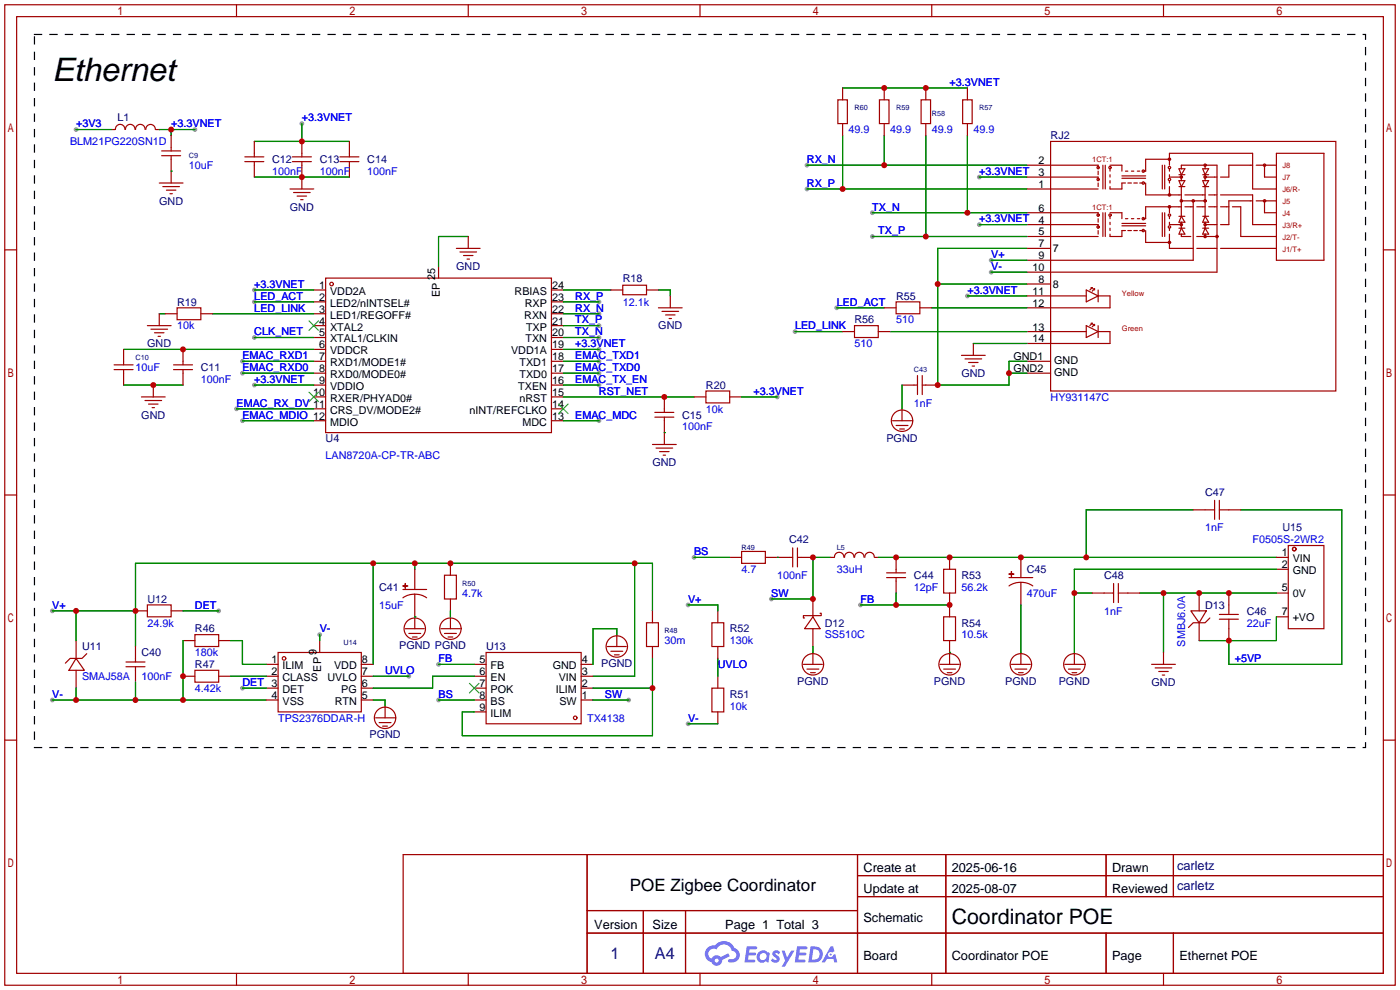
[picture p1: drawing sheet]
<svg xmlns="http://www.w3.org/2000/svg" width="299mm" height="212mm" viewBox="0 0 299 212" stroke-linecap="round" stroke-linejoin="round" font-family="sans-serif">
<g fill="#999">
<circle cx="16.3" cy="27.7" r=".51"/>
<circle cx="41.7" cy="27.7" r=".51"/>
<circle cx="54.4" cy="62" r=".51"/>
<circle cx="54.4" cy="64.5" r=".51"/>
<circle cx="54.4" cy="72.1" r=".51"/>
<circle cx="51.8" cy="77.2" r=".51"/>
<circle cx="51.8" cy="79.8" r=".51"/>
<circle cx="54.4" cy="82.3" r=".51"/>
<circle cx="50.5" cy="87.4" r=".51"/>
<circle cx="51.8" cy="89.9" r=".51"/>
<circle cx="128" cy="89.9" r=".51"/>
<circle cx="128" cy="82.3" r=".51"/>
<circle cx="128" cy="79.8" r=".51"/>
<circle cx="128" cy="77.2" r=".51"/>
<circle cx="128" cy="72.1" r=".51"/>
<circle cx="128" cy="69.6" r=".51"/>
<circle cx="128" cy="67.1" r=".51"/>
<circle cx="128" cy="64.5" r=".51"/>
<circle cx="128" cy="74.7" r=".51"/>
<circle cx="64.5" cy="26.4" r=".51"/>
<circle cx="206.8" cy="63.2" r=".51"/>
<circle cx="172.5" cy="35.3" r=".51"/>
<circle cx="209.3" cy="37.8" r=".51"/>
<circle cx="172.5" cy="40.4" r=".51"/>
<circle cx="186.4" cy="45.5" r=".51"/>
<circle cx="209.3" cy="48" r=".51"/>
<circle cx="186.4" cy="50.5" r=".51"/>
<circle cx="211.8" cy="55.6" r=".51"/>
<circle cx="211.8" cy="58.2" r=".51"/>
<circle cx="11.2" cy="130.6" r=".51"/>
<circle cx="11.2" cy="149.6" r=".51"/>
<circle cx="148.3" cy="119.1" r=".51"/>
<circle cx="164.8" cy="128" r=".51"/>
<circle cx="46.7" cy="130.6" r=".51"/>
<circle cx="51.8" cy="147.1" r=".51"/>
<circle cx="68.3" cy="135.6" r=".51"/>
<circle cx="134.4" cy="149.6" r=".51"/>
<circle cx="93.7" cy="149.6" r=".51"/>
<circle cx="93.7" cy="142" r=".51"/>
<circle cx="87.4" cy="144.5" r=".51"/>
<circle cx="147.1" cy="154.7" r=".51"/>
<circle cx="147.1" cy="129.3" r=".51"/>
<circle cx="183.9" cy="129.3" r=".51"/>
<circle cx="178.8" cy="65.8" r=".51"/>
<circle cx="169.9" cy="70.9" r=".51"/>
<circle cx="166.1" cy="84.8" r=".51"/>
</g>
<g fill="none" stroke="#a10000" stroke-width=".25">
<path d="M1 1h297.2v209.6h-297.2zM3.6 3.6h292.1v204.4h-292.1zM50.5 1v2.6M100.1 1v2.6M149.6 1v2.6M199.1 1v2.6M248.7 1v2.6M1 53.4h2.6M295.7 53.4h2.5M1 105.8h2.6M295.7 105.8h2.5M1 158.2h2.6"/>
<path d="M295.7 158.2h2.5M50.5 208v2.6M100.1 208v2.6M149.6 208v2.6M199.1 208v2.6M248.7 208v2.6"/>
</g>
<g fill="#5487ff">
<path d="M165.3 203.3a.99 .99 0 0 1 1.4 .2l-.3 .5a.39 .39 0 0 0-.3-.3 .39 .39 0 0 0-.4 .1l.1 .1a1.02 1.02 0 0 1 .6 1.6 1.17 1.17 0 0 1-1.7-.2l.4-.5 .6 .4 .3-.1v-.3a1.01 1.01 0 0 1-.7-1.5z"/>
<path d="M167.1 203.2h.6l.5 1.5 .9-1.5h.7l-2.1 3.4h-.7l.8-1.3z"/>
<path d="M159.6 202.3h1.9l.3 .1-.1 .4-1.5 .1-.1 .7h1.2l.3 .3-.3 .3h-1.3l-.1 .9h1.4l.1 .3-.1 .2-2.2 .1z"/>
<path d="M170.4 202.3h1.9l.2 .1-.1 .4-1.5 .1-.1 .7h1.3l.3 .3-.4 .3h-1.2l-.2 .9h1.4l.2 .3-.2 .2-2.1 .1z"/>
<path d="M177.5 202.3h.6l.2 1-.5 .3a.57 .57 0 0 0-.8 .2 .57 .57 0 0 0 .4 .8 .57 .57 0 0 0 .7-.5l.4-.2 .5 1.8h-.7l-.2-.7h-1.4l-.4 .7h-.7z"/>
<path d="M173.2 202.3l-.4 3.4h1.1a1.73 1.73 0 0 0 1.9-1.7 1.73 1.73 0 0 0-2-1.7zM173.8 202.9a1.14 1.14 0 0 1 1.4 1.1 1.14 1.14 0 0 1-1.5 1.1h-.2z"/>
<path d="M162 203.6a1.26 1.26 0 0 0 0 1.8 1.26 1.26 0 0 0 1.7 .1l.5 .2 .3-1.9-.1-.2h-.4a1.21 1.21 0 0 0-2 0zM162.6 203.9a.76 .76 0 0 1 1 0 .76 .76 0 0 1 .1 1.1 .76 .76 0 0 1-1 .1l-.4-.6z"/>
<path d="M151.2 202.6a1.81 1.81 0 0 0 .9 3 1.18 1.18 0 0 0 1.3 .8 1.18 1.18 0 0 0 .9-1.2l1.7-.9-.4-.6-1.5 .8a1.2 1.2 0 0 0-2 .4 1.14 1.14 0 0 1-.6-1.6 1.14 1.14 0 0 1 1.7-.4 1.73 1.73 0 0 1 1.7-1.1 1.73 1.73 0 0 1 1.6 1.4 .94 .94 0 0 1 .8 1.2 .94 .94 0 0 1-1.3 .6 .36 .36 0 0 0-.4 .3 .36 .36 0 0 0 .3 .4 1.63 1.63 0 0 0 2.1-1 1.63 1.63 0 0 0-1-2.1 2.43 2.43 0 0 0-4.2-.5l-1 .1zM152.7 205.3a.45 .45 0 0 1 .9 0 .45 .45 0 0 1-.9 0z"/>
<circle cx="177.5" cy="204" r=".22"/>
</g>
<g fill="none" stroke="#a10000" stroke-width=".25">
<path d="M180.1 18.8v2.5M189 18.8v2.5M197.9 18.8v2.5M206.8 18.8v2.5M23.9 27.7h.7M24.7 27.7a1.01 1.01 0 0 1 1-1.1 1.01 1.01 0 0 1 1 1.1M26.8 27.7a1.01 1.01 0 0 1 1-1.1 1.01 1.01 0 0 1 1 1.1M29 27.7a1.01 1.01 0 0 1 1-1.1 1.01 1.01 0 0 1 1 1.1M31.2 27.7a1.01 1.01 0 0 1 1-1.1 1.01 1.01 0 0 1 1 1.1M33.3 27.7h.7M34 39.1h5.1M34.5 33.3h4.1"/>
<path d="M34.5 32.3h4.1M34.8 39.9h3.6M36.6 29v3.3M36.6 33.3v5.8M52.3 34.5h4.1M52.3 33.5h4.1M54.4 30.2v3.3M54.4 34.5v3.3M62.5 34.5h4M62.5 33.5h4M64.5 30.2v3.3M64.5 34.5v5.9"/>
<path d="M72.6 34.5h4.1M72.6 33.5h4.1M74.7 30.2v3.3M74.7 34.5v3.3M179.1 21.3h2v5.1h-2zM180.1 26.4v2.6M188 21.3h2v5.1h-2zM189 26.4v2.6M196.8 21.3h2.1v5.1h-2.1zM197.9 26.4v2.6M205.7 21.3h2.1v5.1h-2.1zM206.8 26.4v2.6"/>
<path d="M219.5 37.8h15.2v.8M219.5 35.3h15.2v.8M224.5 30.2h61v53.4h-61zM234.7 36.6v.7M234.7 39.1v.8M235.7 35.3v5.1M236.2 35.3v5.1M237.2 35.3h2.6v1.3M237.2 36.1v.5M237.2 37.3v.5M237.2 38.6v.5M239.8 38.1h5.1"/>
<path d="M239.8 37.6h5.1M240.5 39.1h-.7v1.3h-2.6v-.5M240.5 36.6h.5M241 39.1h.8M241.8 36.6h.5M242.3 39.1h.8M243.1 36.6h.5M243.6 39.1h.7M244.9 39.1v2.6h7.6M248.4 35.3v5.1M248.9 35.3v5.1M249.9 37.3v.5h2.6"/>
<path d="M249.9 35.3v-2.5h17.8v7.6h5.1M249.9 34h-5v2.6h-.6M249.9 36.1v.5M249.9 38.6v.5M249.9 39.9v1.8M252 38.6h1.2l-.7 1.3zM252 36.1h1.2l-.7 1.2zM252 39.9h1.2M252 37.3h1.2M252.5 36.1v-.8h7.6v22.9h-40.6M252.5 37.3v1.3M252.5 39.9v6.3"/>
<path d="M257 39.9h1.3M257 38.6h1.3l-.7 1.3zM257 37.3h1.3M257 36.1h1.3l-.7 1.2zM257.6 37.8h2.5M257.6 35.3v.8M257.6 37.3v1.3M257.6 39.9v6.3M267.7 35.3h-5.1v2.5h-1.7M268.5 35.3h4.3M270.3 35.3v2.5h2.5M272.8 32.8h10.2v22.8h-10.2z"/>
<path d="M35.6 40.6h2M36.3 41.4h.5M62 40.4h5.1M62.7 41.1h3.6M63.5 41.9h2M64.3 42.7h.5M69.6 59.4h48.3v33.1h-48.3zM93.7 56.9v2.5M97.5 53.1h5.1M98.3 53.8h3.6M99.1 54.6h2M99.8 55.4h.5"/>
<path d="M100.1 50.5v2.6M219.5 50.5h15.2M219.5 48h15.2v.8M219.5 45.5h15.2v.7M219.5 40.4h15.2M219.5 53.1h5M234.7 46.7v.8M234.7 49.3v.7M235.7 45.5v5M236.2 45.5v5M237.2 45.5h2.6v1.2M237.2 46.2v.5"/>
<path d="M237.2 47.5v.5M237.2 48.8v.5M239.8 48.3h5.1M239.8 47.8h5.1M240.5 49.3h-.7v1.2h-2.6v-.5M240.5 46.7h.5M241 49.3h.8M241.8 46.7h.5M242.3 49.3h.8M243.1 46.7h.5M243.6 49.3h.7M244.9 49.3v2.5h5"/>
<path d="M248.4 45.5v5M248.9 45.5v5M249.9 47.5v.5h2.6M249.9 50v3.1h5.1M249.9 44.2v1.3M249.9 46.2v.5M249.9 48.8v.5M252 48.8h1.2M252 46.2h1.2M252.5 50v.5h2M252.5 44.2h-7.6v2.5h-.6M252.5 48.8l.7 1.2h-1.2z"/>
<path d="M252.5 46.2l.7 1.3h-1.2zM252.5 47.5v1.3M252.5 42.9h5.1M253.2 44.2h1.8M253.2 41.7h4.4M255 42.9v12.7h-35.5M255.8 50.5h4.3M255.8 44.2h1.8M255.8 53.1h4.3M257 48.8h1.3M257 46.2h1.3M257.6 48h2.5"/>
<path d="M257.6 48.8l.7 1.2h-1.3zM257.6 46.2l.7 1.3h-1.3zM257.6 47.5v1.3M257.6 50v.5M258.3 44.2h1.8M258.3 41.7h1.8M260.9 41.7h6.8v6.3h5.1M260.9 44.2h1.7M260.9 53.1h11.9M263.4 44.2h1.8v6.3h7.6M267.7 42.9h-5.1v5.1h-1.7M268.5 42.9h4.3"/>
<path d="M270.3 42.9v2.6h2.5M24.4 79h4M24.4 78h4M26.4 74.7v3.3M26.4 79v3.3M31.5 69.6h5.1M32.3 70.4h3.5M33 71.1h2.1M33.8 71.9h.5M34 67.1v2.5M35.3 67.1h2.5M37.1 79h4"/>
<path d="M37.1 78h4M37.8 65.8h5.1v2.5h-5.1zM39.1 74.7v3.3M39.1 79v3.3M42.9 67.1h2.6M67.1 62h2.5M67.1 64.5h2.5M67.1 67.1h2.5M67.1 69.6h2.5M67.1 72.1h2.5M67.1 74.7h2.5M67.1 77.2h2.5"/>
<path d="M67.1 79.8h2.5M117.9 62h2.5M117.9 64.5h2.5M117.9 67.1h2.5M117.9 69.6h2.5M117.9 72.1h2.5M117.9 74.7h2.5M117.9 77.2h2.5M117.9 79.8h2.5M130.6 62h2.5M133.1 61h5.1v2h-5.1zM138.2 62h2.5"/>
<path d="M140.7 65.8h5.1M141.5 66.5h3.5M142.2 67.3h2.1M143 68.1h.5M143.3 63.2v2.6M180.1 70.9h2.5M182.6 69.6h5.1v2.5h-5.1zM187.7 70.9h2.5M189 65.8h2.5M191.5 64.5h5.1v2.6h-5.1zM196.6 65.8h2.5M205.5 75.9h5.1"/>
<path d="M206.2 76.7h3.6M207 77.5h2M207.8 78.2h.5M208 73.4v2.5M219.5 77.2h5M219.5 79.8h5M219.5 70.9h12.7M219.5 63.2h12.7M219.5 60.7h5M224.5 70.9v2.5M232.2 69.6l2.5 1.3-2.5 1.2zM232.2 62l2.5 1.2-2.5 1.3z"/>
<path d="M233.2 69.1h.2M233.2 61.5h.2M233.4 69.1l-.5 .5M233.4 61.5l-.5 .5M233.4 61.5v.2M233.4 69.1v.2M233.7 69.3h.2M233.7 61.7h.2M233.9 69.3l-.5 .5M233.9 61.7l-.5 .5M233.9 61.7v.3M233.9 69.3v.3"/>
<path d="M234.7 70.9h2.5v2.5h-17.7M234.7 63.2h2.5v2.6h-17.7M234.7 62v2.5M234.7 69.6v2.5M30.2 84.8h5.1M31 85.6h3.5M31.7 86.4h2.1M32.5 87.1h.5M32.8 82.3v2.5M67.1 82.3h2.5M67.1 84.8h2.5M67.1 87.4h2.5"/>
<path d="M67.1 89.9h2.5M117.9 82.3h2.5M117.9 84.8h2.5M117.9 87.4h2.5M117.9 89.9h2.5M139.4 95h5.1M140 89.2h4M140 88.1h4M140.2 95.8h3.6M141 96.5h2M141.7 97.3h.5M142 84.8v3.3"/>
<path d="M142 89.2v5.8M148.3 84.8h2.6M150.9 83.6h5.1v2.5h-5.1zM156 84.8h2.5M190.8 89.9h4M191.5 90.9h2.6M192.3 91.7h1M192.8 82.3h3.3M192.8 87.4v2.5M196.1 80.3v4M197.1 82.3h3.3M197.1 80.3v4"/>
<path d="M156 119.1h2.5M158.5 117.9h5.1v2.5h-5.1zM163.6 119.1h5.8M169.4 117.1v4.1M170.4 119.1h3.3M170.4 117.1v4.1M177.5 119.1h.8M178.3 119.1a1.01 1.01 0 0 1 1-1.1 1.01 1.01 0 0 1 1.1 1.1M180.5 119.1a1.01 1.01 0 0 1 1-1.1 1.01 1.01 0 0 1 1 1.1M182.6 119.1a1.01 1.01 0 0 1 1.1-1.1 1.01 1.01 0 0 1 1 1.1M184.8 119.1a1.01 1.01 0 0 1 1-1.1 1.01 1.01 0 0 1 1.1 1.1M186.9 119.1h.8"/>
<path d="M191.5 119.1v3.3M202.9 119.1v2.6M218.2 119.1v4.3M255 109h4.6M259.6 106.9v4.1M260.6 109h4.6M260.6 106.9v4.1M272.8 119.1h2.5M275.3 116.6h7.7v17.8h-7.7zM16.3 136.9v3.8M18.5 139.7l-1 1h-2.5l-1 1M29 138.2v3.3"/>
<path d="M29 130.6h2.5M31.5 129.3h5.1v2.5h-5.1zM36.6 130.6h2.5M39.1 136.9h2.6M41.7 135.6h5v2.6h-5zM46.7 136.9h2.6M59.4 139.4h17.8v12.7h-17.8zM68.3 136.9v2.5M86.1 125.2h1zM86.1 126h5.1M86.6 124.7v1zM86.6 134.4h4.1"/>
<path d="M87.4 135.4h2.5M88.1 136.1h1.1M88.6 127l-1 .1-1.5 .7M88.6 127l1.6 .3 1 .5M88.6 121.7v4.3M88.6 127v7.4M94.2 134.4h4.1M95 122.9h2.5v5.1h-2.5zM95 135.4h2.5M95.8 136.1h1M96.3 120.4v2.5M96.3 128v2.6"/>
<path d="M96.3 131.8v2.6M103.9 139.4h20.3v15.3h-20.3zM129.8 138.2h4.1M130.6 139.2h2.5M131.3 140h1M131.8 135.6v2.6M138.2 133.1h2.5v5.1h-2.5zM139.4 130.6v2.5M139.4 138.2v2.5M152.1 133.1h2.6v5.1h-2.6zM153.4 130.6v2.5M153.4 138.2v2.5"/>
<path d="M173.7 131.8l1.6 2.6h-3.3zM173.7 128v3.8M173.7 134.4v3.8M173.7 139.4v2.6M175.3 131.1h.2v.5h-3.8v.5h.3M189.5 123.4h4M189.5 122.4h4M191.5 123.4v3.3M201.7 121.7h2.5v5h-2.5zM201.7 131.8h2.5v5.1h-2.5zM202.9 126.7v5.1M202.9 136.9v5.1"/>
<path d="M215.6 122.7h1.1zM215.6 123.4h5.1M216.2 122.2v1zM218.2 124.5l1.6 .2 .9 .5M218.2 124.5l-1.1 .1-1.5 .6M218.2 124.5v4.8M218.2 139.4v2.6M229.6 139.4v2.6M233.4 126.7h4.6M238 124.7v4.1M239 126.7h4.6M239 124.7v4.1"/>
<path d="M248.7 139.4v2.6M254.5 130.6h3.3l-1.5 2.5zM256.3 126.7v3.9M256.3 133.1v3.8M258.6 132.1l-1 1h-2.6l-1 1M260.6 132.3h4.1M260.6 131.3h4.1M262.6 126.7v4.6M262.6 132.3v4.6M272.8 126.7h2.5M272.8 131.8h2.5M272.8 121.7h2.5"/>
<path d="M16.3 140.7l1.7 2.6h-3.3zM16.3 143.3v3.8M26.9 142.5h4.1M26.9 141.5h4.1M29 142.5v3.3M39.1 144.5h2.6M41.7 143.3h5v2.5h-5zM46.7 144.5h2.6M56.9 144.5h2.5M56.9 149.6h2.5M56.9 147.1h2.5M56.9 142h2.5"/>
<path d="M77.2 144.5h2.6M77.2 149.6h2.6M77.2 147.1h2.6M77.2 142h2.6M80.3 153.4h4M81 154.4h2.6M81.8 155.2h1M82.3 150.9v2.5M101.3 144.5h2.6M101.3 149.6h2.6M101.3 147.1h2.6M101.3 142h2.6"/>
<path d="M101.3 152.1h2.6M124.2 144.5h2.5M124.2 149.6h2.5M124.2 147.1h2.5M124.2 142h2.5M152.1 147.1h2.6v5h-2.6zM153.4 144.5v2.6M153.4 152.1v2.6M171.7 142h4.1M172.5 143h2.5M173.2 143.8h1M200.9 142h4.1"/>
<path d="M201.7 143h2.5M202.4 143.8h1.1M216.2 142h4M216.9 143h2.6M217.7 143.8h1M227.6 142h4M228.3 143h2.6M229.1 143.8h1M246.1 142h5.1M246.9 142.7h3.5M247.6 143.5h2.1M248.4 144.3h.5"/>
<path d="M86.2 182.6h209.5v25.4h-209.5zM125.5 182.6v25.4M125.5 194.6h57.8M125.5 199.4h170.2M137.5 194.6v13.4M146.5 194.6v13.4M183.3 182.6v25.4M183.3 187.1h112.4M183.3 191.6h112.4M202.1 182.6v25.4M236.4 182.6v9M236.4 199.4v8.6"/>
<path d="M250.8 182.6v9M250.8 199.4v8.6"/>
<circle cx="234.7" cy="38.4" r=".25"/>
<circle cx="234.7" cy="35.8" r=".25"/>
<circle cx="237.2" cy="35.8" r=".25"/>
<circle cx="244.3" cy="39.1" r=".25"/>
<circle cx="244.3" cy="36.6" r=".25"/>
<circle cx="249.9" cy="35.8" r=".25"/>
<circle cx="249.9" cy="34" r=".25"/>
<circle cx="249.9" cy="38.4" r=".25"/>
<circle cx="252.5" cy="37.8" r=".25"/>
<circle cx="257.6" cy="37.8" r=".25"/>
<circle cx="257.6" cy="35.3" r=".25"/>
<circle cx="270.3" cy="35.3" r=".25"/>
<circle cx="234.7" cy="48.5" r=".25"/>
<circle cx="234.7" cy="46" r=".25"/>
<circle cx="237.2" cy="46" r=".25"/>
<circle cx="244.3" cy="46.7" r=".25"/>
<circle cx="244.3" cy="49.3" r=".25"/>
<circle cx="249.9" cy="44.2" r=".25"/>
<circle cx="249.9" cy="46" r=".25"/>
<circle cx="249.9" cy="51.8" r=".25"/>
<circle cx="249.9" cy="48.5" r=".25"/>
<circle cx="249.9" cy="41.7" r=".25"/>
<circle cx="252.5" cy="42.9" r=".25"/>
<circle cx="252.5" cy="48" r=".25"/>
<circle cx="255" cy="42.9" r=".25"/>
<circle cx="257.6" cy="50.5" r=".25"/>
<circle cx="257.6" cy="48" r=".25"/>
<circle cx="257.6" cy="42.9" r=".25"/>
<circle cx="260.1" cy="50.5" r=".25"/>
<circle cx="270.3" cy="42.9" r=".25"/>
<circle cx="70.9" cy="60.7" r=".38"/>
<circle cx="192.8" cy="89.9" r="2.29"/>
<circle cx="276.6" cy="117.3" r=".38"/>
<circle cx="88.6" cy="134.4" r="2.29"/>
<circle cx="96.3" cy="134.4" r="2.29"/>
<circle cx="131.8" cy="138.2" r="2.29"/>
<circle cx="60.7" cy="140.7" r=".38"/>
<circle cx="82.3" cy="153.4" r="2.29"/>
<circle cx="122.9" cy="153.4" r=".38"/>
<circle cx="173.7" cy="142" r="2.29"/>
<circle cx="202.9" cy="142" r="2.29"/>
<circle cx="218.2" cy="142" r="2.29"/>
<circle cx="229.6" cy="142" r="2.29"/>
</g>
<path d="M66 68.6l2.1 2M68.1 68.6l-2.1 2M66 83.8l2.1 2.1M68.1 83.8l-2.1 2.1M119.4 86.4l2 2M121.4 86.4l-2 2M100.3 146.1l2.1 2M102.4 146.1l-2.1 2" fill="none" stroke="#3c3" stroke-width=".25"/>
<g fill="none" stroke="#008700" stroke-width=".25">
<path d="M180.1 18.8h26.7M16.3 27.7h7.6M34 27.7h7.7M36.6 36.6h.1M36.6 27.7v1.3M54.4 37.8h20.3M54.4 30.2h20.3M64.5 26.4v3.8M172.5 35.3h47M180.1 29v11.4M189 29v6.3M197.9 29v21.5"/>
<path d="M206.8 29v16.5M209.3 37.8h10.2M100.1 50.5h-6.4v6.4M172.5 40.4h47M186.4 50.5h33.1M186.4 45.5h33.1M209.3 48h10.2M211.8 55.6h7.7M211.8 58.2h7.7M219.5 53.1h-19.1v29.2h15.2v-5.1h3.9M26.4 74.7h40.7M34 67.1h1.3"/>
<path d="M45.5 67.1h21.6M51.8 77.2h15.3M51.8 79.8h15.3M54.4 62h12.7M54.4 64.5h12.7M54.4 72.1h12.7M120.4 62h10.2M120.4 64.5h7.6M120.4 67.1h7.6M120.4 72.1h7.6M120.4 74.7h7.6M120.4 77.2h7.6"/>
<path d="M120.4 79.8h7.6M120.4 69.6h7.6M140.7 62h2.6v1.2M169.9 70.9h10.2M178.8 65.8h10.2M190.2 70.9h29.3M199.1 65.8h20.4M200.4 60.7h19.1M206.8 63.2h12.7M208 73.4h11.5M215.6 79.8h3.9M26.4 82.3h12.7"/>
<path d="M50.5 87.4h16.6M51.8 89.9h15.3M54.4 82.3h12.7M120.4 82.3h7.6M120.4 89.9h7.6M120.4 84.8h27.9M142 92.5h.1M158.5 84.8h7.6M192.8 82.3v5.1M148.3 119.1h7.7M166.1 119.1h.1M177.5 119.1h-3.8v8.9h-8.9"/>
<path d="M187.7 119.1h85.1M255 109h-22.8v10.1M265.2 109h21.6v33h-24.2v-5.1M11.2 130.6h17.8M16.3 130.6v6.3M39.1 130.6h7.6M39.1 136.9v12.7M49.3 136.9h2.5v5.1h5.1M68.3 135.6v1.3M79.8 120.4v21.6M88.6 131.8h.1M88.6 120.4v1.3"/>
<path d="M96.3 130.6v1.2M131.8 135.6v-1.2h-5.1v7.6M135.6 120.4v24.1h-8.9M139.4 130.6v-10.2h-110.4v17.8M147.1 129.3h6.3v1.3M173.7 138.2v1.2M183.9 129.3h19M191.5 126.7v2.6M202.9 139.4h.1M218.2 129.3v10.1M229.6 126.7h3.8M243.6 126.7h29.2"/>
<path d="M248.7 126.7v12.7M272.8 131.8v5.1h-16.5M272.8 121.7h-43.2v17.7M11.2 149.6h45.7M16.3 147.1v2.5M29 145.8v3.8M49.3 144.5h7.6M51.8 147.1h5.1M79.8 144.5h7.6M79.8 149.6h2.5v1.3M93.7 149.6h7.6M93.7 142h7.6"/>
<path d="M101.3 144.5h-8.8v2.6h-12.7M126.7 149.6h7.7M126.7 147.1h12.7M139.4 140.7v16.5h-40.6v-5.1h2.5M147.1 154.7h6.3M153.4 140.7v3.8"/>
</g>
<path d="M7.4 7.4h284.4v152.4h-284.4z" fill="none" stroke="#000" stroke-width=".25" stroke-dasharray="1.5 1.8"/>
<g fill="#c00">
<circle cx="36.6" cy="27.7" r=".63"/>
<circle cx="39.1" cy="74.7" r=".63"/>
<circle cx="32.8" cy="82.3" r=".63"/>
<circle cx="142" cy="84.8" r=".63"/>
<circle cx="64.5" cy="37.8" r=".63"/>
<circle cx="64.5" cy="30.2" r=".63"/>
<circle cx="189" cy="35.3" r=".63"/>
<circle cx="180.1" cy="40.4" r=".63"/>
<circle cx="206.8" cy="45.5" r=".63"/>
<circle cx="197.9" cy="50.5" r=".63"/>
<circle cx="16.3" cy="130.6" r=".63"/>
<circle cx="29" cy="130.6" r=".63"/>
<circle cx="79.8" cy="120.4" r=".63"/>
<circle cx="88.6" cy="120.4" r=".63"/>
<circle cx="96.3" cy="120.4" r=".63"/>
<circle cx="135.6" cy="120.4" r=".63"/>
<circle cx="29" cy="149.6" r=".63"/>
<circle cx="16.3" cy="149.6" r=".63"/>
<circle cx="39.1" cy="149.6" r=".63"/>
<circle cx="39.1" cy="144.5" r=".63"/>
<circle cx="173.7" cy="128" r=".63"/>
<circle cx="173.7" cy="119.1" r=".63"/>
<circle cx="232.2" cy="119.1" r=".63"/>
<circle cx="218.2" cy="119.1" r=".63"/>
<circle cx="202.9" cy="119.1" r=".63"/>
<circle cx="191.5" cy="119.1" r=".63"/>
<circle cx="191.5" cy="129.3" r=".63"/>
<circle cx="202.9" cy="129.3" r=".63"/>
<circle cx="229.6" cy="126.7" r=".63"/>
<circle cx="262.6" cy="136.9" r=".63"/>
<circle cx="248.7" cy="126.7" r=".63"/>
<circle cx="256.3" cy="126.7" r=".63"/>
<circle cx="262.6" cy="126.7" r=".63"/>
<circle cx="200.4" cy="60.7" r=".63"/>
<circle cx="200.4" cy="82.3" r=".63"/>
<circle cx="215.6" cy="79.8" r=".63"/>
<circle cx="139.4" cy="147.1" r=".63"/>
<circle cx="189" cy="18.8" r=".63"/>
<circle cx="197.9" cy="18.8" r=".63"/>
</g>
<text font-size="6.9" x="11.2" y="17.4">Ethernet</text>
<text font-size="4.5" x="203.4" y="197.5">Coordinator POE</text>
<text font-size="3.6" x="134.6" y="190.4">POE Zigbee Coordinator</text>
<g font-size="3.5" fill="#000080">
<text x="130.5" y="204.9">1</text>
<text x="140" y="204.9">A4</text>
</g>
<g font-size="2.7" fill="#000080">
<text x="251.6" y="185.9">carletz</text>
<text x="251.6" y="190.2">carletz</text>
</g>
<g font-size="2.7">
<text x="184.5" y="186.3">Create at</text>
<text x="184.5" y="190.8">Update at</text>
<text x="203.4" y="186.3">2025-06-16</text>
<text x="203.4" y="190.8">2025-08-07</text>
<text x="237.7" y="186.3">Drawn</text>
<text x="237.7" y="190.8">Reviewed</text>
<text x="184.5" y="197">Schematic</text>
<text x="127" y="198.5">Version</text>
<text x="139.5" y="198.5">Size</text>
<text x="155" y="198.5">Page 1 Total 3</text>
<text x="184.5" y="205.2">Board</text>
<text x="203.4" y="205.2">Coordinator POE</text>
<text x="237.7" y="205.2">Page</text>
<text x="252.1" y="205.2">Ethernet POE</text>
</g>
<g font-size="2.3" fill="#00f">
<text x="202.9" y="18.3">+3.3VNET</text>
<text x="16.3" y="27.2">+3V3</text>
<text x="36.6" y="27.2">+3.3VNET</text>
<text x="64.5" y="26">+3.3VNET</text>
<text x="181.4" y="28.5">49.9</text>
<text x="190.2" y="28.5">49.9</text>
<text x="199.1" y="28.5">49.9</text>
<text x="208" y="28.5">49.9</text>
<text x="15" y="31">BLM21PG220SN1D</text>
<text x="172.5" y="34.8">RX_N</text>
<text x="40.4" y="36.1">10uF</text>
<text x="58.2" y="37.4">100nF</text>
<text x="68.3" y="37.4">100nF</text>
<text x="78.5" y="37.4">100nF</text>
<text x="172.5" y="39.9">RX_P</text>
<text x="209.3" y="37.4">+3.3VNET</text>
<text x="186.4" y="45">TX_N</text>
<text x="209.3" y="47.5">+3.3VNET</text>
<text x="187.7" y="50.1">TX_P</text>
<text x="211.8" y="55.2">V+</text>
<text x="211.8" y="57.7">V-</text>
<text x="54.4" y="61.5">+3.3VNET</text>
<text x="54.4" y="64.1">LED_ACT</text>
<text x="122.9" y="64.1">RX_P</text>
<text x="133.1" y="65.3">12.1k</text>
<text x="178.8" y="65.3">LED_ACT</text>
<text x="206.8" y="62.8">+3.3VNET</text>
<text x="37.8" y="70.4">10k</text>
<text x="54.4" y="66.6">LED_LINK</text>
<text x="54.4" y="71.7">CLK_NET</text>
<text x="122.9" y="71.7">TX_N</text>
<text x="122.9" y="69.1">TX_P</text>
<text x="122.9" y="66.6">RX_N</text>
<text x="169.9" y="70.4">LED_LINK</text>
<text x="191.5" y="69.1">510</text>
<text x="51.8" y="76.8">EMAC_RXD1</text>
<text x="122.9" y="76.8">EMAC_TXD1</text>
<text x="122.9" y="74.2">+3.3VNET</text>
<text x="182.6" y="74.2">510</text>
<text x="29" y="79.3">10uF</text>
<text x="42.9" y="81.8">100nF</text>
<text x="51.8" y="79.3">EMAC_RXD0</text>
<text x="54.4" y="81.8">+3.3VNET</text>
<text x="122.9" y="81.8">EMAC_TX_EN</text>
<text x="122.9" y="79.3">EMAC_TXD0</text>
<text x="50.5" y="86.9">EMAC_RX_DV 11</text>
<text x="51.8" y="89.5">EMAC_MDIO 12</text>
<text x="122.9" y="89.5">EMAC_MDC</text>
<text x="128" y="84.4">RST_NET</text>
<text x="150.9" y="88.2">10k</text>
<text x="161" y="84.4">+3.3VNET</text>
<text x="195.3" y="86.9">1nF</text>
<text x="224.5" y="85.6">HY931147C</text>
<text x="145.8" y="92">100nF</text>
<text x="69.6" y="98.1">LAN8720A-CP-TR-ABC</text>
<text x="257.6" y="113.6">1nF</text>
<text x="148.3" y="118.7">BS</text>
<text x="267.7" y="116.1">F0505S-2WR2</text>
<text x="158.5" y="122.5">4.7</text>
<text x="166.1" y="123.7">100nF</text>
<text x="178.8" y="122.5">33uH</text>
<text x="11.2" y="130.1">V+</text>
<text x="41.7" y="130.1">DET</text>
<text x="81" y="130.1">15uF</text>
<text x="98.8" y="127.6">4.7k</text>
<text x="147.1" y="128.8">V+</text>
<text x="164.8" y="127.6">SW</text>
<text x="183.9" y="128.8">FB</text>
<text x="195.3" y="126.3">12pF</text>
<text x="205.5" y="126.3">56.2k</text>
<text x="219.5" y="127.6">470uF</text>
<text x="236" y="131.4">1nF</text>
<text x="31.5" y="133.9">24.9k</text>
<text x="68.3" y="135.2">V-</text>
<text x="142" y="137.7">30m</text>
<text x="156" y="137.7">130k</text>
<text x="176.3" y="136.4">SS510C</text>
<text x="205.5" y="136.4">10.5k</text>
<text x="266.4" y="133.9">22uF</text>
<text x="41.7" y="140.3">180k</text>
<text x="93.7" y="141.5">FB</text>
<text x="153.4" y="142.8">UVLO</text>
<text x="253.3" y="138.2" transform="rotate(-90 253.3 138.2)">SMBJ6.0A</text>
<text x="263.9" y="141.5">+5VP</text>
<text x="11.2" y="149.1">V-</text>
<text x="17.5" y="145.3">SMAJ58A</text>
<text x="30.2" y="145.3">100nF</text>
<text x="41.7" y="147.9">4.42k</text>
<text x="51.8" y="146.6">DET 3</text>
<text x="82.3" y="144.1">UVLO</text>
<text x="93.7" y="149.1">BS</text>
<text x="129.3" y="149.1">SW</text>
<text x="59.4" y="154.2">TPS2376DDAR-H</text>
<text x="125.5" y="154.2">TX4138</text>
<text x="147.1" y="154.2">V-</text>
<text x="156" y="151.7">10k</text>
</g>
<g font-size="2.3" fill="#000080">
<text x="25.1" y="26">L1</text>
<text x="224.5" y="29.8">RJ2</text>
<text x="58.2" y="34.8">C12</text>
<text x="68.3" y="34.8">C13</text>
<text x="78.5" y="34.8">C14</text>
<text x="34" y="43.7">GND</text>
<text x="62" y="45">GND</text>
<text x="97.5" y="57.7">GND</text>
<text x="37.8" y="65.3">R19</text>
<text x="133.1" y="60.2">R18</text>
<text x="191.5" y="64.1">R55</text>
<text x="140.7" y="70.4">GND</text>
<text x="182.6" y="69.1">R56</text>
<text x="31.5" y="74.2">GND</text>
<text x="42.9" y="79.3">C11</text>
<text x="150.9" y="83.1">R20</text>
<text x="205.5" y="80.6">GND</text>
<text x="30.2" y="89.5">GND</text>
<text x="145.8" y="89.5">C15</text>
<text x="69.6" y="94.5">U4</text>
<text x="189.5" y="94.5">PGND</text>
<text x="139.4" y="99.6">GND</text>
<text x="257.6" y="106">C47</text>
<text x="274.1" y="113.6">U15</text>
<text x="168.7" y="116.1">C42</text>
<text x="195.3" y="123.7">C44</text>
<text x="205.5" y="123.7">R53</text>
<text x="219.5" y="122.5">C45</text>
<text x="236" y="123.7">C48</text>
<text x="31.5" y="128.8">U12</text>
<text x="81" y="126.3">C41</text>
<text x="257.6" y="130.1">D13</text>
<text x="266.4" y="131.4">C46</text>
<text x="41.7" y="135.2">R46</text>
<text x="156" y="135.2">R52</text>
<text x="176.3" y="133.9">D12</text>
<text x="205.5" y="133.9">R54</text>
<text x="17.5" y="139">U11</text>
<text x="30.2" y="140.3">C40</text>
<text x="41.7" y="142.8">R47</text>
<text x="85.3" y="138.7">PGND PGND</text>
<text x="103.9" y="139">U13</text>
<text x="128.5" y="142.5">PGND</text>
<text x="156" y="149.1">R51</text>
<text x="170.4" y="146.3">PGND</text>
<text x="199.6" y="146.3">PGND</text>
<text x="214.9" y="146.3">PGND</text>
<text x="226.3" y="146.3">PGND</text>
<text x="246.1" y="146.6">GND</text>
<text x="79" y="157.8">PGND</text>
</g>
<g font-size="2.3">
<text x="222" y="35.1">2</text>
<text x="222" y="37.6">3</text>
<text x="222" y="40.2">1</text>
<text x="222" y="45.2">6</text>
<text x="222" y="47.8">4</text>
<text x="222" y="50.3">5</text>
<text x="222" y="52.9">7</text>
<text x="225" y="53.9">7</text>
<text x="93" y="59.9" transform="rotate(-90 93 59.9)">25</text>
<text x="220.7" y="57.9">10</text>
<text x="222" y="55.4">9</text>
<text x="68.2" y="61.7">1</text>
<text x="68.2" y="64.3">2</text>
<text x="70.5" y="63">VDD2A</text>
<text x="70.5" y="65.6">LED2/nINTSEL#</text>
<text x="94" y="63.5" transform="rotate(-90 94 63.5)">EP</text>
<text x="110" y="63">RBIAS</text>
<text x="112.2" y="65.6">RXP</text>
<text x="118" y="64.3">23</text>
<text x="118" y="61.7">24</text>
<text x="220.7" y="63">11</text>
<text x="220.7" y="65.6">12</text>
<text x="222" y="60.5">8</text>
<text x="225" y="61.5">8</text>
<text x="68.2" y="66.8">3</text>
<text x="68.2" y="69.4">4</text>
<text x="68.2" y="71.9">5</text>
<text x="70.5" y="68.1">LED1/REGOFF#</text>
<text x="70.5" y="70.6">XTAL2</text>
<text x="112" y="68.1">RXN</text>
<text x="112.4" y="70.6">TXP</text>
<text x="118" y="71.9">20</text>
<text x="118" y="69.4">21</text>
<text x="118" y="66.8">22</text>
<text x="220.7" y="70.6">13</text>
<text x="68.2" y="74.4">6</text>
<text x="68.2" y="77">7</text>
<text x="70.5" y="73.2">XTAL1/CLKIN</text>
<text x="70.5" y="75.7">VDDCR</text>
<text x="109.2" y="75.7">VDD1A</text>
<text x="112.3" y="73.2">TXN</text>
<text x="118" y="77">18</text>
<text x="118" y="74.4">19</text>
<text x="216.6" y="76.9">GND1</text>
<text x="220.7" y="73.2">14</text>
<text x="225.3" y="77.9">GND</text>
<text x="68.2" y="79.5">8</text>
<text x="68.2" y="82.1">9</text>
<text x="70.5" y="78.3">RXD1/MODE1#</text>
<text x="70.5" y="80.8">RXD0/MODE0#</text>
<text x="70.5" y="83.3">VDDIO</text>
<text x="110.8" y="83.3">TXEN</text>
<text x="111" y="80.8">TXD0</text>
<text x="111" y="78.3">TXD1</text>
<text x="118" y="82.1">16</text>
<text x="118" y="79.5">17</text>
<text x="216.6" y="79.4">GND2</text>
<text x="225.3" y="80.4">GND</text>
<text x="66.9" y="84.6">10</text>
<text x="70.5" y="85.9">RXER/PHYAD0#</text>
<text x="70.5" y="88.4">CRS_DV/MODE2#</text>
<text x="100.4" y="88.4">nINT/REFCLKO</text>
<text x="111" y="85.9">nRST</text>
<text x="118" y="89.7">13</text>
<text x="118" y="87.1">14</text>
<text x="118" y="84.6">15</text>
<text x="70.5" y="91">MDIO</text>
<text x="111.7" y="91">MDC</text>
<text x="273.9" y="118.8">1</text>
<text x="273.9" y="121.3">2</text>
<text x="276.3" y="122.6">GND</text>
<text x="276.3" y="120.1">VIN</text>
<text x="273.9" y="126.4">5</text>
<text x="273.9" y="131.5">7</text>
<text x="276.3" y="127.7">0V</text>
<text x="276.3" y="132.8">+VO</text>
<text x="58" y="141.8">1</text>
<text x="60.4" y="143">ILIM</text>
<text x="67.6" y="139.9" transform="rotate(-90 67.6 139.9)">9</text>
<text x="68.6" y="143.5" transform="rotate(-90 68.6 143.5)">EP</text>
<text x="71.4" y="143">VDD</text>
<text x="77.3" y="141.8">8</text>
<text x="102.5" y="141.8">5</text>
<text x="104.8" y="143">FB</text>
<text x="118.1" y="143">GND</text>
<text x="124.3" y="141.8">4</text>
<text x="58" y="144.3">2</text>
<text x="58" y="149.4">4</text>
<text x="60.4" y="145.6">CLASS</text>
<text x="60.4" y="148.1">DET</text>
<text x="70" y="145.6">UVLO</text>
<text x="72.9" y="148.1">PG</text>
<text x="77.3" y="149.4">5</text>
<text x="77.3" y="146.8">6</text>
<text x="77.3" y="144.3">7</text>
<text x="102.5" y="144.3">6</text>
<text x="102.5" y="146.8">7</text>
<text x="102.5" y="149.4">8</text>
<text x="104.8" y="145.6">EN</text>
<text x="104.8" y="148.1">POK</text>
<text x="118.8" y="148.1">ILIM</text>
<text x="119.4" y="145.6">VIN</text>
<text x="124.3" y="149.4">1</text>
<text x="124.3" y="146.8">2</text>
<text x="124.3" y="144.3">3</text>
<text x="60.4" y="150.6">VSS</text>
<text x="71.5" y="150.6">RTN</text>
<text x="102.5" y="151.9">9</text>
<text x="104.8" y="150.6">BS</text>
<text x="104.8" y="153.2">ILIM</text>
<text x="119.5" y="150.6">SW</text>
</g>
<g font-size="1.6" fill="#000080">
<text x="182.6" y="23.6">R60</text>
<text x="191.5" y="23.6">R59</text>
<text x="209.3" y="23.6">R57</text>
<text x="199.1" y="24.8">R58</text>
<text x="40.4" y="33.7">C9</text>
<text x="29" y="76.9">C10</text>
<text x="195.3" y="79.4">C43</text>
<text x="158.5" y="117.5">R49</text>
<text x="178.8" y="117.5">L5</text>
<text x="98.8" y="125.2">R50</text>
<text x="73.4" y="137.9">U14</text>
<text x="142" y="135.3">R48</text>
</g>
<g font-size="1.6" fill="#a00000">
<text x="233.4" y="34.7">1CT:1</text>
<text x="274.1" y="36">J8</text>
<text x="274.1" y="41.1">J6/R-</text>
<text x="274.1" y="38.5">J7</text>
<text x="233.4" y="44.9">1CT:1</text>
<text x="274.1" y="46.2">J4</text>
<text x="274.1" y="43.6">J5</text>
<text x="274.1" y="53.8">J1/T+</text>
<text x="274.1" y="51.2">J2/T-</text>
<text x="274.1" y="48.7">J3/R+</text>
<text x="239.8" y="63.2">Yellow</text>
<text x="239.8" y="70.8">Green</text>
</g>
</svg>
